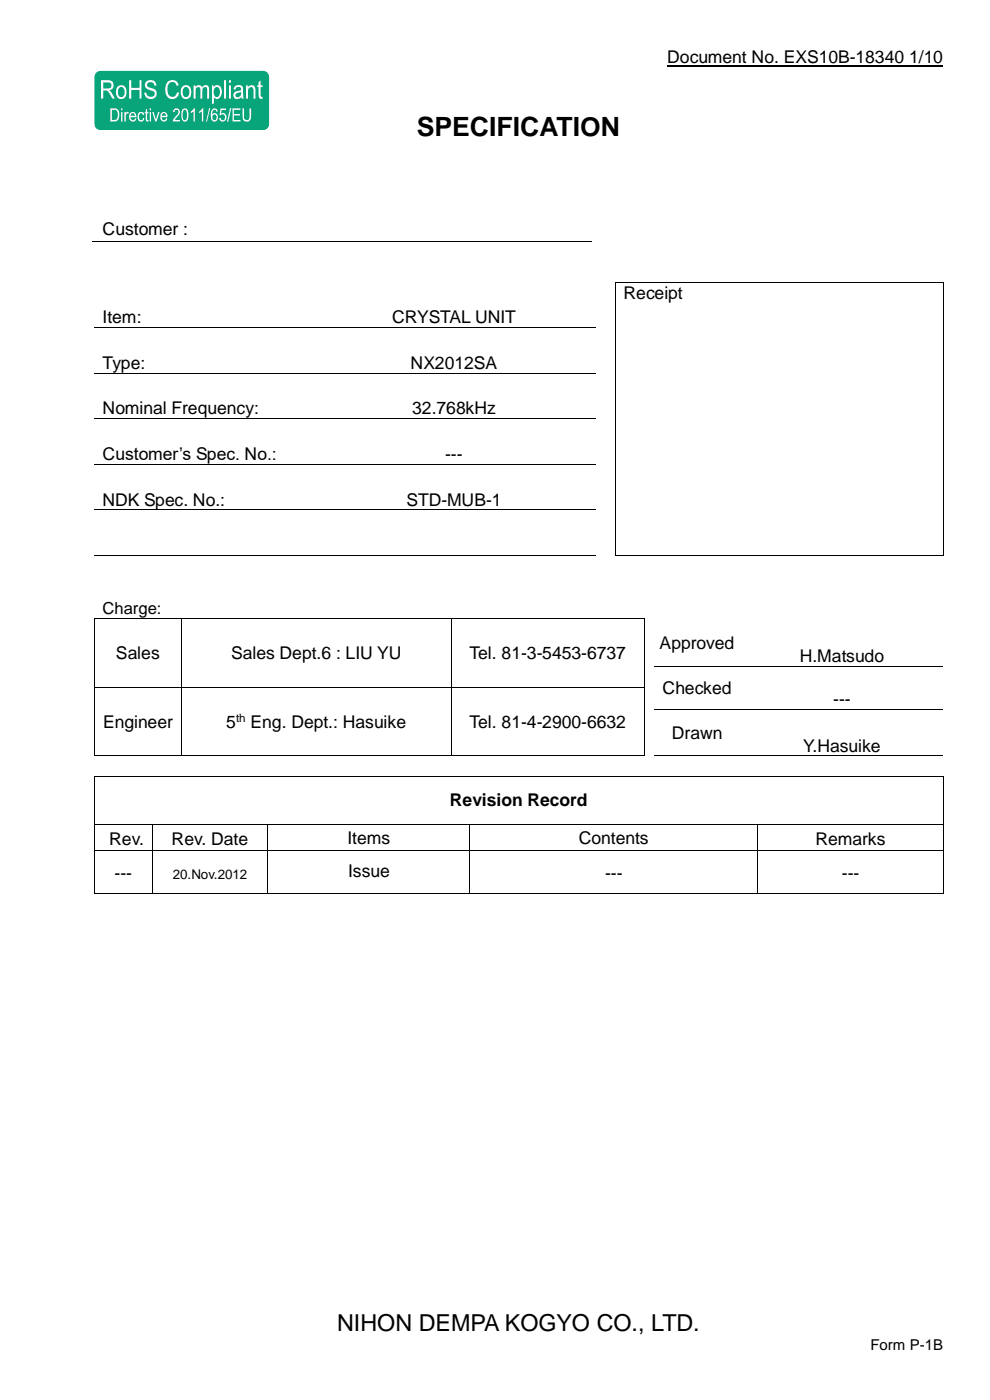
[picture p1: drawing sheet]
<svg xmlns="http://www.w3.org/2000/svg" width="210mm" height="297mm" viewBox="0 0 210 297" stroke-linecap="round" stroke-linejoin="round" font-family="sans-serif">
<path d="M141.5 14h58.5" fill="none" stroke="#000" stroke-width=".25"/>
<g fill="none" stroke="#000" stroke-width=".21">
<path d="M19.7 51.2h105.9M130.6 60h69.4M20 69.6h46.1M20 79.2h46.1M66.3 69.6h60.1M66.3 79.2h60.1M130.5 60v9.5M130.5 69.6v9.5M130.5 79.3v9.5M200.1 60v9.5M200.1 69.6v9.5M200.1 79.3v9.5"/>
<path d="M20 88.9h46.1M20 98.5h46.1M66.3 88.9h60.1M66.3 98.5h60.1M130.5 89v9.4M130.5 98.6v9.5M200.1 89v9.4M200.1 98.6v9.5M20 108.2h46.1M20 117.8h46.1M66.3 108.2h60.1M66.3 117.8h60.1"/>
<path d="M130.5 108.3v9.4M130.6 117.8h69.4M200.1 108.3v9.4M20 131.4v9.9M20.2 131.3h18.2M38.5 131.4v9.9M38.6 131.3h57M95.7 131.4v9.9M95.8 131.3h40.7M136.6 131.4v9.9M20 141.5v4.2M20 145.9v4.4"/>
<path d="M20 150.5v9.7M20.1 145.8h18.3M38.5 141.5v4.2M38.5 145.9v4.4M38.5 150.5v9.7M38.6 145.8h57M95.7 141.5v4.2M95.7 145.9v4.4M95.7 150.5v9.7M95.8 145.8h40.7M136.6 141.5v4.2M136.6 145.9v4.4"/>
<path d="M136.6 150.5v9.7M138.7 141.4h18.4M138.7 150.4h18.4M157.3 141.4h42.8M157.3 150.4h42.8M20 164.8v10.1M20 175.1v5.3M20.1 160.3h18.3M20.1 164.7h179.9M20.1 175h12.1M32.3 175.1v5.3M32.4 175h24.3"/>
<path d="M38.6 160.3h57M56.8 175.1v5.3M56.9 175h42.6M95.8 160.3h40.7M99.6 175.1v5.3M99.7 175h61M138.7 160.3h18.4M157.3 160.3h42.8M160.8 175.1v5.3M160.9 175h39.1M200.1 164.8v10.1M200.1 175.1v5.3"/>
<path d="M20 180.5v8.9M20.1 180.4h12.1M20.1 189.5h12.1M32.3 180.5v8.9M32.4 180.4h24.3M32.4 189.5h24.3M56.8 180.5v8.9M56.9 180.4h42.6M56.9 189.5h42.6M99.6 180.5v8.9M99.7 180.4h61M99.7 189.5h61"/>
<path d="M160.8 180.5v8.9M160.9 180.4h39.1M160.9 189.5h39.1M200.1 180.5v8.9"/>
</g>
<g fill="#000">
<path d="M66.1 69.5h.2v.1h-.2z" fill-rule="evenodd"/>
<path d="M66.1 79.1h.2v.2h-.2z" fill-rule="evenodd"/>
<path d="M130.4 59.9h.2v.1h-.2z" fill-rule="evenodd"/>
<path d="M130.4 59.9h.2v.1h-.2z" fill-rule="evenodd"/>
<path d="M130.4 69.5h.2v.1h-.2z" fill-rule="evenodd"/>
<path d="M130.4 79.1h.2v.2h-.2z" fill-rule="evenodd"/>
<path d="M200 59.9h.2v.1h-.2z" fill-rule="evenodd"/>
<path d="M200 59.9h.2v.1h-.2z" fill-rule="evenodd"/>
<path d="M200 69.5h.2v.1h-.2z" fill-rule="evenodd"/>
<path d="M200 79.1h.2v.2h-.2z" fill-rule="evenodd"/>
<path d="M66.1 88.8h.2v.1h-.2z" fill-rule="evenodd"/>
<path d="M66.1 98.4h.2v.2h-.2z" fill-rule="evenodd"/>
<path d="M130.4 88.8h.2v.1h-.2z" fill-rule="evenodd"/>
<path d="M130.4 98.4h.2v.2h-.2z" fill-rule="evenodd"/>
<path d="M200 88.8h.2v.1h-.2z" fill-rule="evenodd"/>
<path d="M200 98.4h.2v.2h-.2z" fill-rule="evenodd"/>
<path d="M66.1 108.1h.2v.2h-.2z" fill-rule="evenodd"/>
<path d="M66.1 117.7h.2v.2h-.2z" fill-rule="evenodd"/>
<path d="M130.4 108.1h.2v.2h-.2z" fill-rule="evenodd"/>
<path d="M130.4 117.7h.2v.2h-.2z" fill-rule="evenodd"/>
<path d="M130.4 117.7h.2v.2h-.2z" fill-rule="evenodd"/>
<path d="M200 108.1h.2v.2h-.2z" fill-rule="evenodd"/>
<path d="M200 117.7h.2v.2h-.2z" fill-rule="evenodd"/>
<path d="M200 117.7h.2v.2h-.2z" fill-rule="evenodd"/>
<path d="M19.9 131.2h.2v.2h-.2z" fill-rule="evenodd"/>
<path d="M19.9 131.2h.2v.2h-.2z" fill-rule="evenodd"/>
<path d="M20.1 131.2h.1v.2h-.1z" fill-rule="evenodd"/>
<path d="M38.4 131.2h.2v.2h-.2z" fill-rule="evenodd"/>
<path d="M95.6 131.2h.2v.2h-.2z" fill-rule="evenodd"/>
<path d="M136.5 131.2h.2v.2h-.2z" fill-rule="evenodd"/>
<path d="M136.5 131.2h.2v.2h-.2z" fill-rule="evenodd"/>
<path d="M19.9 141.3h.2v.2h-.2z" fill-rule="evenodd"/>
<path d="M19.9 145.7h.2v.2h-.2z" fill-rule="evenodd"/>
<path d="M19.9 150.3h.2v.2h-.2z" fill-rule="evenodd"/>
<path d="M38.4 141.3h.2v.2h-.2z" fill-rule="evenodd"/>
<path d="M38.4 145.7h.2v.2h-.2z" fill-rule="evenodd"/>
<path d="M38.4 150.3h.2v.2h-.2z" fill-rule="evenodd"/>
<path d="M95.6 141.3h.2v.2h-.2z" fill-rule="evenodd"/>
<path d="M95.6 145.7h.2v.2h-.2z" fill-rule="evenodd"/>
<path d="M95.6 150.3h.2v.2h-.2z" fill-rule="evenodd"/>
<path d="M136.5 141.3h.2v.2h-.2z" fill-rule="evenodd"/>
<path d="M136.5 145.7h.2v.2h-.2z" fill-rule="evenodd"/>
<path d="M136.5 150.3h.2v.2h-.2z" fill-rule="evenodd"/>
<path d="M157.1 141.3h.2v.2h-.2z" fill-rule="evenodd"/>
<path d="M157.1 150.3h.2v.2h-.2z" fill-rule="evenodd"/>
<path d="M19.9 160.2h.2v.2h-.2z" fill-rule="evenodd"/>
<path d="M19.9 160.2h.2v.2h-.2z" fill-rule="evenodd"/>
<path d="M19.9 164.7h.2v.1h-.2z" fill-rule="evenodd"/>
<path d="M19.9 164.7h.2v.1h-.2z" fill-rule="evenodd"/>
<path d="M19.9 174.9h.2v.2h-.2z" fill-rule="evenodd"/>
<path d="M32.2 174.9h.2v.2h-.2z" fill-rule="evenodd"/>
<path d="M38.4 160.2h.2v.2h-.2z" fill-rule="evenodd"/>
<path d="M56.7 174.9h.2v.2h-.2z" fill-rule="evenodd"/>
<path d="M95.6 160.2h.2v.2h-.2z" fill-rule="evenodd"/>
<path d="M99.5 174.9h.2v.2h-.2z" fill-rule="evenodd"/>
<path d="M136.5 160.2h.2v.2h-.2z" fill-rule="evenodd"/>
<path d="M136.5 160.2h.2v.2h-.2z" fill-rule="evenodd"/>
<path d="M157.1 160.2h.2v.2h-.2z" fill-rule="evenodd"/>
<path d="M160.7 174.9h.2v.2h-.2z" fill-rule="evenodd"/>
<path d="M200 164.7h.2v.1h-.2z" fill-rule="evenodd"/>
<path d="M200 164.7h.2v.1h-.2z" fill-rule="evenodd"/>
<path d="M200 174.9h.2v.2h-.2z" fill-rule="evenodd"/>
<path d="M19.9 180.4h.2v.1h-.2z" fill-rule="evenodd"/>
<path d="M19.9 189.4h.2v.2h-.2z" fill-rule="evenodd"/>
<path d="M19.9 189.4h.2v.2h-.2z" fill-rule="evenodd"/>
<path d="M32.2 180.4h.2v.1h-.2z" fill-rule="evenodd"/>
<path d="M32.2 189.4h.2v.2h-.2z" fill-rule="evenodd"/>
<path d="M56.7 180.4h.2v.1h-.2z" fill-rule="evenodd"/>
<path d="M56.7 189.4h.2v.2h-.2z" fill-rule="evenodd"/>
<path d="M99.5 180.4h.2v.1h-.2z" fill-rule="evenodd"/>
<path d="M99.5 189.4h.2v.2h-.2z" fill-rule="evenodd"/>
<path d="M160.7 180.4h.2v.1h-.2z" fill-rule="evenodd"/>
<path d="M160.7 189.4h.2v.2h-.2z" fill-rule="evenodd"/>
<path d="M200 180.4h.2v.1h-.2z" fill-rule="evenodd"/>
<path d="M200 189.4h.2v.2h-.2z" fill-rule="evenodd"/>
<path d="M200 189.4h.2v.2h-.2z" fill-rule="evenodd"/>
</g>
<path d="M20.5 15.5l1-.4h34.1a1.47 1.47 0 0 1 1.5 1.4v9.6a1.42 1.42 0 0 1-1.5 1.5h-34.1a1.42 1.42 0 0 1-1.4-1.5v-9.6z" fill-rule="evenodd" fill="#08a57b" stroke="#08a57b" stroke-width=".21"/>
<g fill="#fff">
<path d="M21.4 17a3.3 3.3 0 0 1 2.4 .3l.2 .2a1.07 1.07 0 0 1-.8 1.6 3.2 3.2 0 0 1 1.2 1.8h-.5l-.5-.8a1.17 1.17 0 0 0-1.5-.9v1.7h-.5zM21.9 17.5v1.3h.9a.66 .66 0 0 0 .9-.6 .66 .66 0 0 0-.8-.7zM25 18.4a1.14 1.14 0 0 1 1.3-.2 1.14 1.14 0 0 1 .5 1.3 1.18 1.18 0 0 1-1 1.5 1.18 1.18 0 0 1-1.2-1.5l.1-.6zM25.2 18.7a1.17 1.17 0 0 0 .5 1.9h.3a1.31 1.31 0 0 0-.3-2.2zM27.4 17h.4v1.6h1.8v-1.6h.4v3.9h-.4v-1.8h-1.8v1.8h-.4zM31.1 17.3a1.29 1.29 0 0 1 2.1 .8l-.4 .1a.75 .75 0 0 0-.9-.8 .75 .75 0 0 0-.6 1l.7 .2a1.24 1.24 0 0 1 1.2 1.7 1.24 1.24 0 0 1-1.9 .6 1.41 1.41 0 0 1-.7-1.2l.4-.1a.94 .94 0 0 0 .8 .9 .94 .94 0 0 0 1-.6 .93 .93 0 0 0-1-.8 1.1 1.1 0 0 1-1-.6 1.1 1.1 0 0 1 .3-1.2zM35.5 17.5a1.41 1.41 0 0 1 1.4-.5 1.41 1.41 0 0 1 1 1.1l-.4 .1a.97 .97 0 0 0-.9-.8 .97 .97 0 0 0-1 .8 1.83 1.83 0 0 0 .7 2.3 .94 .94 0 0 0 1.2-.9l.5 .1a1.46 1.46 0 0 1-1.5 1.3 1.46 1.46 0 0 1-1.4-1.5 2.78 2.78 0 0 1 .4-2zM38.7 18.4a1.14 1.14 0 0 1 1.4-.2 1.14 1.14 0 0 1 .5 1.3 1.16 1.16 0 0 1-.6 1.3 1.16 1.16 0 0 1-1.4-.2 2.07 2.07 0 0 1 .1-2.2zM39 18.7a1.17 1.17 0 0 0 .5 1.9h.2a1.31 1.31 0 0 0-.2-2.2zM41.1 18.1h.4v.4a.76 .76 0 0 1 .7-.4 .76 .76 0 0 1 .7 .5 .78 .78 0 0 1 .9-.5 .78 .78 0 0 1 .6 .9v1.9h-.4l-.1-2.3a.53 .53 0 0 0-.6-.1 .53 .53 0 0 0-.3 .4l-.1 2h-.4v-2.1l-.1-.2-.3-.1a.69 .69 0 0 0-.6 1v1.4h-.4zM45 18.1h.3v.4a.94 .94 0 0 1 1.1-.4 .94 .94 0 0 1 .6 1l-.1 1.2a.85 .85 0 0 1-.6 .7 .85 .85 0 0 1-.9-.4v1.4h-.4zM45.5 18.7a1.22 1.22 0 0 0 .5 1.9 1.22 1.22 0 0 0 .7-1.1 1.22 1.22 0 0 0-.7-1.1zM47.5 17h.4v3.9h-.4zM48.6 17h.4v.6h-.4zM48.6 18.1h.4v2.8h-.4zM49.9 18.3a.99 .99 0 0 1 1.1-.2 .99 .99 0 0 1 .6 1l.1 1.8h-.4l-.1-.3a.91 .91 0 0 1-1.4 .3 .91 .91 0 0 1 0-1.4l1.4-.4a.61 .61 0 0 0-.6-.7 .61 .61 0 0 0-.7 .6l-.4-.1zM50 19.9v.6a.79 .79 0 0 0 1-.1 .79 .79 0 0 0 .2-.9zM52.2 18.1h.4v.4a.88 .88 0 0 1 1.1-.4 .88 .88 0 0 1 .5 1.1v1.7h-.4v-1.7a.58 .58 0 0 0-.4-.7 .58 .58 0 0 0-.8 .4v2h-.4zM54.9 17.4l.4-.3v1h.4v.4h-.4v1.8l.1 .2h.3v.4l-.5 .1-.3-.3v-2.2h-.3v-.4h.3z" fill-rule="evenodd"/>
<path d="M23.4 23h.8a1.07 1.07 0 0 1 1.1 1.4 1.09 1.09 0 0 1-1.1 1.4h-.8zM23.7 23.3v2.1h.9a1.27 1.27 0 0 0-.2-2.1zM25.7 23h.3v.4h-.3zM25.7 23.8h.3v2h-.3zM26.4 23.8h.3v.3l.1-.3h.5l-.1 .3h-.2l-.3 .2v1.5h-.3zM27.6 24a.82 .82 0 0 1 1-.1 .82 .82 0 0 1 .3 1h-1.2a.51 .51 0 0 0 .2 .5 .51 .51 0 0 0 .5 0l.2-.3h.3a.76 .76 0 0 1-.7 .7 .76 .76 0 0 1-.8-.6v-.9zM27.8 24.1l-.1 .5h.9v-.2a.42 .42 0 0 0-.3-.4 .42 .42 0 0 0-.5 .1zM29.4 24a.68 .68 0 0 1 .7-.2 .68 .68 0 0 1 .5 .6h-.3l-.3-.4a.86 .86 0 0 0-.5 .7 .86 .86 0 0 0 .4 .8l.3-.1 .1-.4 .3 .1a.71 .71 0 0 1-.6 .7 .71 .71 0 0 1-.8-.6zM30.9 23.3l.3-.2v.7h.3v.2h-.3v1.4l.3 .1v.3h-.2a.46 .46 0 0 1-.4-.6v-1.2h-.2v-.2h.2zM31.8 23h.3v.4h-.3zM31.8 23.8h.3v2h-.3zM32.3 23.8h.3l.5 1.6 .4-1.6h.3l-.6 2h-.3zM34.2 24a.82 .82 0 0 1 1-.1 .82 .82 0 0 1 .3 1h-1.2a.51 .51 0 0 0 .2 .5 .51 .51 0 0 0 .5 0l.2-.3h.3a.74 .74 0 0 1-.7 .7 .74 .74 0 0 1-.8-.6v-.9zM34.5 24.1l-.2 .5h.9a.44 .44 0 0 0-.2-.6 .44 .44 0 0 0-.5 .1zM36.9 23.2a.8 .8 0 0 1 1.2 .1 .8 .8 0 0 1-.2 1.1l-.9 1h1.2v.4h-1.6l.3-.7 .4-.4a1.1 1.1 0 0 0 .5-1.3l-.2-.1a.45 .45 0 0 0-.4 .1 .45 .45 0 0 0-.2 .4h-.3zM38.8 23.1a.64 .64 0 0 1 1 .2 2.19 2.19 0 0 1-.3 2.5 .99 .99 0 0 1-1-1.4v-.8zM38.9 23.4l-.2 1.3a.64 .64 0 0 0 .5 .8 1.45 1.45 0 0 0 .4-1.7l-.2-.5zM41.1 23h.2v2.8h-.3v-2.2l-.5 .4v-.3zM42.9 23h.2v2.8h-.3v-2.2l-.6 .4v-.3zM44.4 22.9h.2l-.7 2.9h-.2zM45 23.3a.67 .67 0 0 1 .7-.3 .67 .67 0 0 1 .5 .7h-.3l-.1-.3-.3-.1a.76 .76 0 0 0-.5 1 .69 .69 0 0 1 .8-.2 .69 .69 0 0 1 .4 .8v.5a.71 .71 0 0 1-.8 .4 .71 .71 0 0 1-.6-.7l-.1-1zM45.2 24.4l-.2 .5 .3 .5a.57 .57 0 0 0 .7-.5 .57 .57 0 0 0-.7-.6zM46.8 23h1.1v.4h-.9l-.1 .7a.78 .78 0 0 1 1 .1 .78 .78 0 0 1 .1 1 .76 .76 0 0 1-.8 .6 .76 .76 0 0 1-.7-.8h.3l.3 .5a.6 .6 0 0 0 .6-.7 .6 .6 0 0 0-.7-.5l-.2 .2-.2-.1zM48.8 22.9h.3l-.7 2.9h-.2zM49.3 23h1.7v.3h-1.4v.9h1.3v.3h-1.3v.9h1.4v.4h-1.7zM51.4 23h.4v1.6a.6 .6 0 0 0 .3 .8 .6 .6 0 0 0 .8-.4v-2h.4v1.6a.95 .95 0 0 1-.9 1.2 .95 .95 0 0 1-1-1.2z" fill-rule="evenodd"/>
</g>
<text font-size="5.6" x="88.4" y="28.8">SPECIFICATION</text>
<text font-size="5" x="71.5" y="282.3">NIHON DEMPA KOGYO CO., LTD.</text>
<g font-size="3.7">
<text x="141.5" y="13.5">Document No. EXS10B-18340</text>
<text x="192.9" y="13.5">1/10</text>
<text x="21.8" y="49.9">Customer :</text>
<text x="132.3" y="63.4">Receipt</text>
<text x="21.8" y="68.6">Item:</text>
<text x="83.2" y="68.6">CRYSTAL UNIT</text>
<text x="21.8" y="78.3">Type:</text>
<text x="87.1" y="78.3">NX2012SA</text>
<text x="21.8" y="87.9">Nominal Frequency:</text>
<text x="87.4" y="87.9">32.768kHz</text>
<text x="21.8" y="97.6">Customer’s Spec. No.:</text>
<text x="94.4" y="97.6">---</text>
<text x="21.8" y="107.2">NDK Spec. No.:</text>
<text x="86.2" y="107.2">STD-MUB-1</text>
<text x="139.9" y="137.6">Approved</text>
<text x="24.6" y="139.9">Sales</text>
<text x="49" y="139.9">Sales Dept.6 : LIU YU</text>
<text x="99.6" y="139.9">Tel. 81-3-5453-6737</text>
<text x="169.7" y="140.5">H.Matsudo</text>
<text x="140.6" y="147.2">Checked</text>
<text x="176.8" y="149.5">---</text>
<text x="21.9" y="154.4">Engineer</text>
<text x="48" y="154.4">5</text>
<text x="53.1" y="154.4">Eng. Dept.: Hasuike</text>
<text x="99.6" y="154.4">Tel. 81-4-2900-6632</text>
<text x="142.5" y="156.7">Drawn</text>
<text x="170.4" y="159.4">Y.Hasuike</text>
<text x="95.4" y="171">Revision Record</text>
<text x="23.2" y="179.3">Rev.</text>
<text x="36.4" y="179.3">Rev. Date</text>
<text x="73.7" y="179.1">Items</text>
<text x="122.8" y="179.1">Contents</text>
<text x="173" y="179.3">Remarks</text>
<text x="24.3" y="186.5">---</text>
<text x="73.8" y="186">Issue</text>
<text x="128.4" y="186.5">---</text>
<text x="178.6" y="186.5">---</text>
</g>
<text font-size="3.5" x="21.8" y="130.4">Charge:</text>
<text font-size="3.2" x="184.7" y="286.3">Form P-1B</text>
<text font-size="2.8" x="36.7" y="186.5">20.Nov.2012</text>
<text font-size="2.5" x="50.1" y="153.2">th</text>
</svg>
